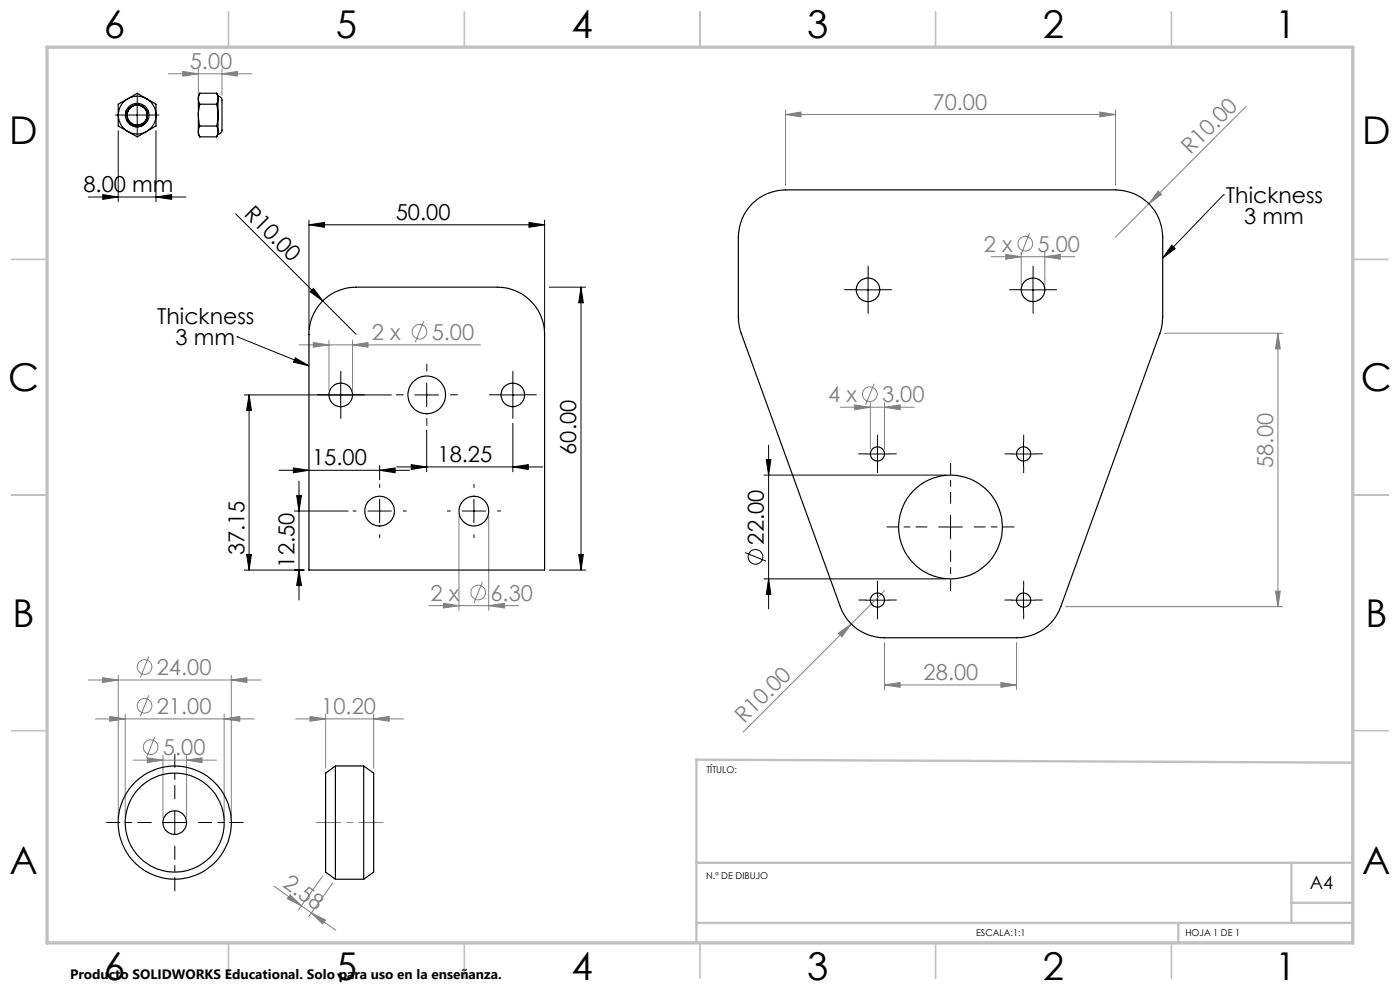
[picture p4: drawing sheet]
<svg xmlns="http://www.w3.org/2000/svg" width="297mm" height="210mm" viewBox="0 0 297 210" stroke-linecap="round" stroke-linejoin="round" font-family="sans-serif">
<g fill="none" stroke="#000" stroke-width=".21">
<path d="M25.1 27.7v15.1M26.6 24.4h5M29.1 21.9v5M33.1 27.7v15.1M18.7 41.8h20.7M21.8 41.3l3.3 .5-3.3 .5zM33.1 41.8l3.3-.5v1zM50 45.4l18.5 18.4M65.5 47.7l3.3-.5v1zM65.5 46.7v23.2M65.5 47.7h50M112.2 47.2l3.3 .5-3.3 .5z"/>
<path d="M115.5 46.7v23.2M184.1 59v5M219.1 59v5M248.6 52l.7 .7-2.6 2zM259.5 41.3h.1M259.5 41.3l-12.8 13.4M50.3 71.4h.1M50.3 71.4l15.2 6.2M62.7 75.9l2.8 1.7-3.2-.8zM65.8 61.9l.7-.7 2 2.6zM68.5 63.8l7 7.1M116.5 60.9h7.7"/>
<path d="M123.3 60.9v60M123.3 60.9l.5 3.3h-1zM181.6 61.5h5.1M216.6 61.5h5.1M51.8 83.8h31.2M52.8 83.8v37.1M52.8 83.8l.5 3.3h-1zM59.2 99.8h27.7M62.2 99.3l3.3 .5-3.3 .5zM72.3 81.3v5M80.5 99.8l3.3-.5v1zM80.5 98.8v3"/>
<path d="M84.2 99.1h30.9M87.2 98.6l3.3 .5-3.3 .5zM88 83.8h5M90.5 81.3v5M90.5 91.3v8.8M106.3 83.8h5M108.8 99.1l3.3-.5v1zM108.8 89.8v10.3M108.8 81.3v5M162.6 97.5h.9l-.4 3.3zM163.1 94.4v34.7M183.7 96.3h4.9"/>
<path d="M186.2 93.8v5M214.6 96.3h5M217.1 93.8v5M52.3 117.6h1l-.5 3.3zM62.4 108.4h11.5M62.9 105.1h1.1l-.6 3.3zM63.4 102.1v25.2M78 108.4h5M80.5 105.9v5M98 108.4h5M100.5 105.9v5M122.8 117.6h1l-.5 3.3z"/>
<path d="M158 117.2l4.5 1.8M162.1 100.8h38.6M199.1 111.8h5.1M201.6 109.3v5M51.8 120.9h12.7M63.4 120.9l.6 3.3h-1.1zM116.5 120.9h7.7M162.1 122.8h38.6M163.1 122.8l.4 3.3h-.9zM183.7 127.3h4.9M186.2 124.8v5M214.6 127.3h5"/>
<path d="M217.1 124.8v5M34.6 174.5h5M37.1 172v5"/>
<circle cx="160.3" cy="118.1" r="1.56"/>
</g>
<g fill="none" stroke="#808080" stroke-width=".21">
<path d="M35.7 15.7h17.7M38.8 15.2l3.3 .5-3.3 .4zM42.1 14.7v5.3M47.1 15.7l3.3-.5v.9zM47.1 14.7v5.5M166.7 24.3l3.2-.5v1zM166.7 23.3v16M166.7 24.3h69.9M233.3 23.8l3.3 .5-3.3 .5zM236.6 23.3v16M264.4 22.5l-27.8 27.8M210.3 54.5h17.7"/>
<path d="M213.4 54l3.2 .5-3.2 .5zM216.6 53.5v7M218.4 49.5l-1.8 4.4M221.7 54.5l3.2-.5v1zM221.7 53.5v7M245.7 40.5l.7 .7-2.7 2zM63.4 73.2h38.5M66.5 72.7l3.3 .5-3.3 .5zM69.8 72.2v10.6M74.8 73.2l3.3-.5v1zM74.8 72.2v10.6M89.9 68.1l-1.8 4.5"/>
<path d="M247.1 70.7h25M271.1 70.7v58M271.1 70.7l.5 3.3h-1zM178.3 86.4h15.7M181.3 85.9l3.3 .5-3.3 .5zM184.6 85.4v9.9M185.4 81.4l-1.7 4.5M187.6 86.4l3.4-.5v1zM187.6 85.4v9.9M97.4 109.4v20.1M103.7 109.4v20.1M31.6 139.3l-1.8 4.4"/>
<path d="M91 128.5h19M94.1 128l3.3 .5-3.3 .5zM102.3 123.5l-1.8 4.4M103.7 128.5l3.3-.5v1zM177.9 134.3l2.7-1.9-2 2.7zM187.6 136.3v10M187.6 125.3l-29.9 30M215.7 136.3v10M226.1 128.7h46M270.6 125.4h1l-.5 3.3zM18.7 144.2h36.7M20.2 152.5h33.7"/>
<path d="M21.8 143.7l3.3 .5-3.3 .6zM23.3 152l3.3 .5-3.3 .5zM25.1 143.3v30.2M26.6 151.5v22M31.6 147.5l-1.8 4.4M32.8 156.3l-1.7 4.4M47.6 152.5l3.3-.5v1zM47.6 151.5v22M49.1 144.2l3.3-.5v1.1zM49.1 143.3v30.2M62.7 152.5h22.9M65.8 152l3.3 .5-3.3 .5z"/>
<path d="M69.1 151.5v11.5M79.3 152.5l3.3-.5v1zM79.3 151.5v11.5M187.6 145.3l3.4-.5v1zM187.6 145.3h28.1M212.3 144.8l3.4 .5-3.4 .5zM28.2 161.2h17.7M31.3 160.8l3.3 .4-3.3 .6zM34.6 160.3v13.2M39.6 161.2l3.3-.4v1zM39.6 160.3v13.2M58.1 188l13.1 9.3"/>
<path d="M61.6 189.8l2.4 2.3-3-1.5zM66 193.6l3 1.5-.6 .9zM68.5 185.8l-5.1 7.2M70.6 187.3l-5.1 7.2"/>
<circle cx="217.5" cy="51.7" r="1.55"/>
<circle cx="89" cy="70.4" r="1.56"/>
<circle cx="184.5" cy="83.6" r="1.55"/>
<circle cx="101.4" cy="125.7" r="1.56"/>
<circle cx="30.7" cy="149.7" r="1.55"/>
<circle cx="30.7" cy="141.5" r="1.55"/>
<circle cx="32" cy="158.5" r="1.55"/>
</g>
<g fill="none" stroke="#000" stroke-width=".21" stroke-dasharray="15.2 1.3 1.3 1.3">
<path d="M26.6 24.4h-2.1M29.1 21.9v-2.1M29.1 26.9v2.1M31.6 24.4h2.1M184.2 59v-2.5M219.2 59v-2.5M90.5 78.7v-1.5M181.7 61.5h-2.5M184.2 64v2.5M186.7 61.5h2.5M216.7 61.5h-2.5M219.2 64v2.5"/>
<path d="M221.7 61.5h2.5M69.8 83.7h-2.5M72.3 81.2v-2.5M72.3 86.2v2.5M74.8 83.7h2.5M85.5 83.7h-1.5M90.5 88.7v1.5M95.5 83.7h1.5M106.3 83.7h-2.5M108.8 81.2v-2.5M108.8 86.2v2.5M111.3 83.7h2.5"/>
<path d="M183.7 96.3h-1.5M186.2 93.8v-1.5M186.2 98.8v1.5M188.7 96.3h1.5M214.7 96.3h-1.5M217.2 93.8v-1.5M217.2 98.8v1.5M219.7 96.3h1.5M75.5 108.4h-.6M80.5 103.4v-.7M80.5 113.4v.6M85.5 108.4h.7"/>
<path d="M95.5 108.4h-.6M100.5 103.4v-.7M100.5 113.4v.6M105.5 108.4h.7M183.7 127.3h-1.5M186.2 124.8v-1.5M186.2 129.8v1.5M188.7 127.3h1.5M214.7 127.3h-1.5M217.2 124.8v-1.5M217.2 129.8v1.5M219.7 127.3h1.5"/>
</g>
<path d="M32.1 174.5h-9.5M37.1 169.5v-9.5M37.1 179.5v9.5M42.1 174.5h9.5" fill="none" stroke="#000" stroke-width=".21" stroke-dasharray="15.2 1.3 1.3 1.3" stroke-dashoffset="12.4"/>
<path d="M196.7 111.8h-8.5M201.7 106.8v-8.5M201.7 116.8v8.5M206.7 111.8h8.5" fill="none" stroke="#000" stroke-width=".21" stroke-dasharray="15.2 1.3 1.3 1.3" stroke-dashoffset="12.9"/>
<path d="M81.3 174.5h-14.2" fill="none" stroke="#808080" stroke-width=".21" stroke-dasharray="15.2 1.3 1.3 1.3" stroke-dashoffset="10"/>
<g fill="none" stroke="#c0c0c0" stroke-width=".35">
<path d="M48.5 2.5v7.5M98.5 2.5v7.5M148.5 2.5v7.5M198.5 2.5v7.5M248.5 2.5v7.5M2.5 55h7.5M287 55h7.5M2.5 105h7.5M287 105h7.5M2.5 155h7.5M287 155h7.5M48.5 200v7.5"/>
<path d="M98.5 200v7.5M148.5 200v7.5M198.5 200v7.5M248.5 200v7.5"/>
</g>
<path d="M287 161.8l-139.3-.7v38.9M147.7 195.8h139.3M147.7 183h139.3M250 195.8v4.2M274 183v12.8M274 191.5h13" fill="none" stroke="#c0c0c0" stroke-width=".5"/>
<path d="M10 10h277v190h-277z" fill="none" stroke="#c0c0c0" stroke-width=".7"/>
<g fill="#000">
<path d="M65.8 61.9l.7-.7 2 2.6z"/>
<path d="M33.1 41.8l3.3-.5v1zM21.8 41.3l3.3 .5-3.3 .5zM108.8 99.1l3.3-.5v1zM87.2 98.6l3.3 .5-3.3 .5z"/>
<path d="M65.5 47.7l3.3-.5v1zM112.2 47.2l3.3 .5-3.3 .5z"/>
<path d="M248.6 52l.7 .7-2.6 2zM62.7 75.9l2.8 1.7-3.2-.8z"/>
<path d="M52.8 83.8l.5 3.3h-1zM52.3 117.6h1l-.5 3.3zM62.9 105.1h1.1l-.6 3.3zM63.4 120.9l.6 3.3h-1.1z"/>
<path d="M80.5 99.8l3.3-.5v1zM62.2 99.3l3.3 .5-3.3 .5z"/>
<path d="M163.1 122.8l.4 3.3h-.9zM162.6 97.5h.9l-.4 3.3zM122.8 117.6h1l-.5 3.3zM123.3 60.9l.5 3.3h-1z"/>
</g>
<g fill="#808080">
<path d="M177.9 134.3l2.7-1.9-2 2.7z"/>
<path d="M245.7 40.5l.7 .7-2.7 2z"/>
<path d="M66 193.6l3 1.5-.6 .9zM61.6 189.8l2.4 2.3-3-1.5z"/>
<path d="M233.3 23.8l3.3 .5-3.3 .5zM166.7 24.3l3.2-.5v1z"/>
<path d="M213.4 54l3.2 .5-3.2 .5zM221.7 54.5l3.2-.5v1zM181.3 85.9l3.3 .5-3.3 .5zM187.6 86.4l3.4-.5v1zM187.6 145.3l3.4-.5v1zM212.3 144.8l3.4 .5-3.4 .5zM31.3 160.8l3.3 .4-3.3 .6zM39.6 161.2l3.3-.4v1zM23.3 152l3.3 .5-3.3 .5zM47.6 152.5l3.3-.5v1zM21.8 143.7l3.3 .5-3.3 .6zM49.1 144.2l3.3-.5v1.1zM66.5 72.7l3.3 .5-3.3 .5zM74.8 73.2l3.3-.5v1zM94.1 128l3.3 .5-3.3 .5zM103.7 128.5l3.3-.5v1z"/>
<path d="M271.1 70.7l.5 3.3h-1zM270.6 125.4h1l-.5 3.3z"/>
<path d="M38.8 15.2l3.3 .5-3.3 .4zM47.1 15.7l3.3-.5v.9z"/>
<path d="M65.8 152l3.3 .5-3.3 .5zM79.3 152.5l3.3-.5v1z"/>
</g>
<g fill="none" stroke="#000" stroke-width=".25">
<path d="M42.4 19.8l-.3 1.1M42.4 19.8l-.3 .6v.5M42.4 19.8h3.6M46 19.8l.2 1.1M46 19.8l.2 .6M25.1 24.4v2.3l2 1.2M25.1 24.4a4.2 4.2 0 0 0 2 3.5M26.8 23.5a2.49 2.49 0 0 0 2.3 3.4 2.49 2.49 0 0 0 2.3-3.4M26.8 23.5a2.5 2.5 0 0 1 2.3-1.6 2.5 2.5 0 0 1 2.3 1.6M26.8 23.5l.2 .2M27 23.7a2.18 2.18 0 0 1 2.1-1.4 2.18 2.18 0 0 1 2.1 1.4M27 23.7v1.3"/>
<path d="M27.1 27.9l2 1.1 2-1.1M27.1 27.9a4.1 4.1 0 0 0 4 0M27.1 20.9l-2 1.2v2.3M27.1 20.9a4.2 4.2 0 0 0-2 3.5M27.1 20.9a4.1 4.1 0 0 1 4 0M27.1 20.9l2-1.1 2 1.1M29.1 22.3a2.17 2.17 0 0 0-2.2 2.1M29.1 22.3a2.17 2.17 0 0 1 2.2 2.1M31.1 20.9l2 1.2v2.3M31.1 20.9a4.1 4.1 0 0 1 2 3.5M31.2 23.7a2.22 2.22 0 0 1-.9 2.8 2.22 2.22 0 0 1-2.8-.4l-.3-.4-.2-.7M31.3 24.5a2.17 2.17 0 0 1-2 2 2.17 2.17 0 0 1-2.3-1.5"/>
<path d="M31.4 23.5l-.2 .2M33.1 24.4v2.3l-2 1.2M33.1 24.4a4.1 4.1 0 0 1-2 3.5M42.1 24.4l.3 2.3M42.1 24.4v3.5M42.1 20.9l.3 1.2M42.1 20.9v3.5M42.1 27.9l.3 1.1M42.1 27.9v.5l.3 .6M42.4 26.7l-.3 1.2M42.4 22.1l-.3 2.3M42.4 22.1h3.6"/>
<path d="M42.4 26.7h3.6M42.4 29h3.6M46 22.1l.2 2.3M46 26.7l.2 1.2M46.2 20.4a1.26 1.26 0 0 1 .9 1.7v5.1a.95 .95 0 0 1-.9 1.2M46.2 20.9l-.2 1.2M46.2 20.9v3.5M46.2 24.4l-.2 2.3M46.2 24.4v3.5M46.2 27.9v.5M46.2 20.4v.5M46.2 27.9l-.2 1.1"/>
<path d="M46.2 28.4l-.2 .6M159.6 43.2a10.2 10.2 0 0 1 7.1-2.9h69.9a10 10 0 0 1 10.1 10v17l-.5 3-21.2 58.4a9.9 9.9 0 0 1-9.3 6.6h-28.1a9.9 9.9 0 0 1-9.3-6.6l-21.2-58.4-.5-3v-17a10.2 10.2 0 0 1 3-7.1zM68.7 63.6a10.3 10.3 0 0 1 6.8-2.7h30a10 10 0 0 1 10 10v50h-50v-50a9.8 9.8 0 0 1 3.2-7.3zM71.2 162.5v24M71.2 162.5l-2.1 1.5v21l2.1 1.5M71.2 162.5h6M77.2 162.5v24M77.2 162.5l2.1 1.5v21l-2.1 1.5M71.2 186.5h6"/>
<circle cx="29.1" cy="24.4" r="2.13"/>
<circle cx="184.1" cy="61.5" r="2.51"/>
<circle cx="219.2" cy="61.5" r="2.5"/>
<circle cx="72.3" cy="83.8" r="2.49"/>
<circle cx="90.5" cy="83.8" r="4"/>
<circle cx="108.8" cy="83.8" r="2.51"/>
<circle cx="186.1" cy="96.3" r="1.5"/>
<circle cx="217.1" cy="96.3" r="1.5"/>
<circle cx="80.5" cy="108.4" r="3.2"/>
<circle cx="100.5" cy="108.4" r="3.2"/>
<circle cx="201.7" cy="111.8" r="11"/>
<circle cx="186.1" cy="127.3" r="1.5"/>
<circle cx="217.1" cy="127.3" r="1.5"/>
<circle cx="37.1" cy="174.5" r="10.5"/>
<circle cx="37.1" cy="174.5" r="2.5"/>
<circle cx="37.1" cy="174.5" r="12"/>
</g>
<g font-size="8.1">
<text x="22" y="8">6</text>
<text x="71.2" y="8">5</text>
<text x="121.2" y="8">4</text>
<text x="171.3" y="8">3</text>
<text x="221.3" y="8">2</text>
<text x="270.5" y="8">1</text>
<text x="2" y="30.5">D</text>
<text x="289" y="30.5">D</text>
<text x="1.7" y="83">C</text>
<text x="288.7" y="83">C</text>
<text x="2.7" y="133">B</text>
<text x="289.7" y="133">B</text>
<text x="2" y="185.5">A</text>
<text x="289" y="185.5">A</text>
<text x="22" y="208">6</text>
<text x="71.2" y="208">5</text>
<text x="121.2" y="208">4</text>
<text x="171.3" y="208">3</text>
<text x="221.3" y="208">2</text>
<text x="270.5" y="208">1</text>
</g>
<g font-size="4.7" fill="#808080">
<text x="40.3" y="14.6">5.00</text>
<text x="197.8" y="23.3">70.00</text>
<text x="252.6" y="33" transform="rotate(-45 252.6 33)">R10.00</text>
<text x="208.7" y="53.4">2 x</text>
<text x="220.1" y="53.4">5.00</text>
<text x="78.9" y="72.1">2 x</text>
<text x="91.6" y="72.1">5.00</text>
<text x="175.7" y="85.3">4 x</text>
<text x="187.1" y="85.3">3.00</text>
<text x="270.1" y="99.3" transform="rotate(-90 270.1 99.3)">58.00</text>
<text x="91.3" y="127.4">2 x</text>
<text x="104" y="127.4">6.30</text>
<text x="33.3" y="143.2">24.00</text>
<text x="195.9" y="144.3">28.00</text>
<text x="33.3" y="151.4">21.00</text>
<text x="68.2" y="151.5">10.20</text>
<text x="157.9" y="153.6" transform="rotate(-45 157.9 153.6)">R10.00</text>
<text x="34.5" y="160.2">5.00</text>
<text x="59.8" y="187.9" transform="rotate(36 59.8 187.9)">2.58</text>
</g>
<g font-size="4.7">
<text x="17.7" y="40.8">8.00 mm</text>
<text x="51.6" y="45.6" transform="rotate(45 51.6 45.6)">R10.00</text>
<text x="83.9" y="46.7">50.00</text>
<text x="260.1" y="43.1">Thickness</text>
<text x="264" y="47.6">3 mm</text>
<text x="33.4" y="68.6">Thickness</text>
<text x="37.2" y="73.2">3 mm</text>
<text x="66.2" y="98.7">15.00</text>
<text x="92.8" y="98">18.25</text>
<text x="122.3" y="96.5" transform="rotate(-90 122.3 96.5)">60.00</text>
<text x="51.8" y="117.8" transform="rotate(-90 51.8 117.8)">37.15</text>
<text x="162" y="115.5" transform="rotate(-90 162 115.5)">22.00</text>
<text x="62.4" y="120.4" transform="rotate(-90 62.4 120.4)">12.50</text>
</g>
<text font-size="3.9" x="277.9" y="188.5">A4</text>
<text font-size="2.9" x="14.9" y="207.6">Producto SOLIDWORKS Educational. Solo para uso en la enseñanza.</text>
<g font-size="2">
<text x="149.8" y="163.9">TÍTULO:</text>
<text x="149.8" y="186.4">N.º DE DIBUJO</text>
<text x="207.1" y="198.6">ESCALA:1:1</text>
<text x="251.5" y="198.6">HOJA 1 DE 1</text>
</g>
</svg>
